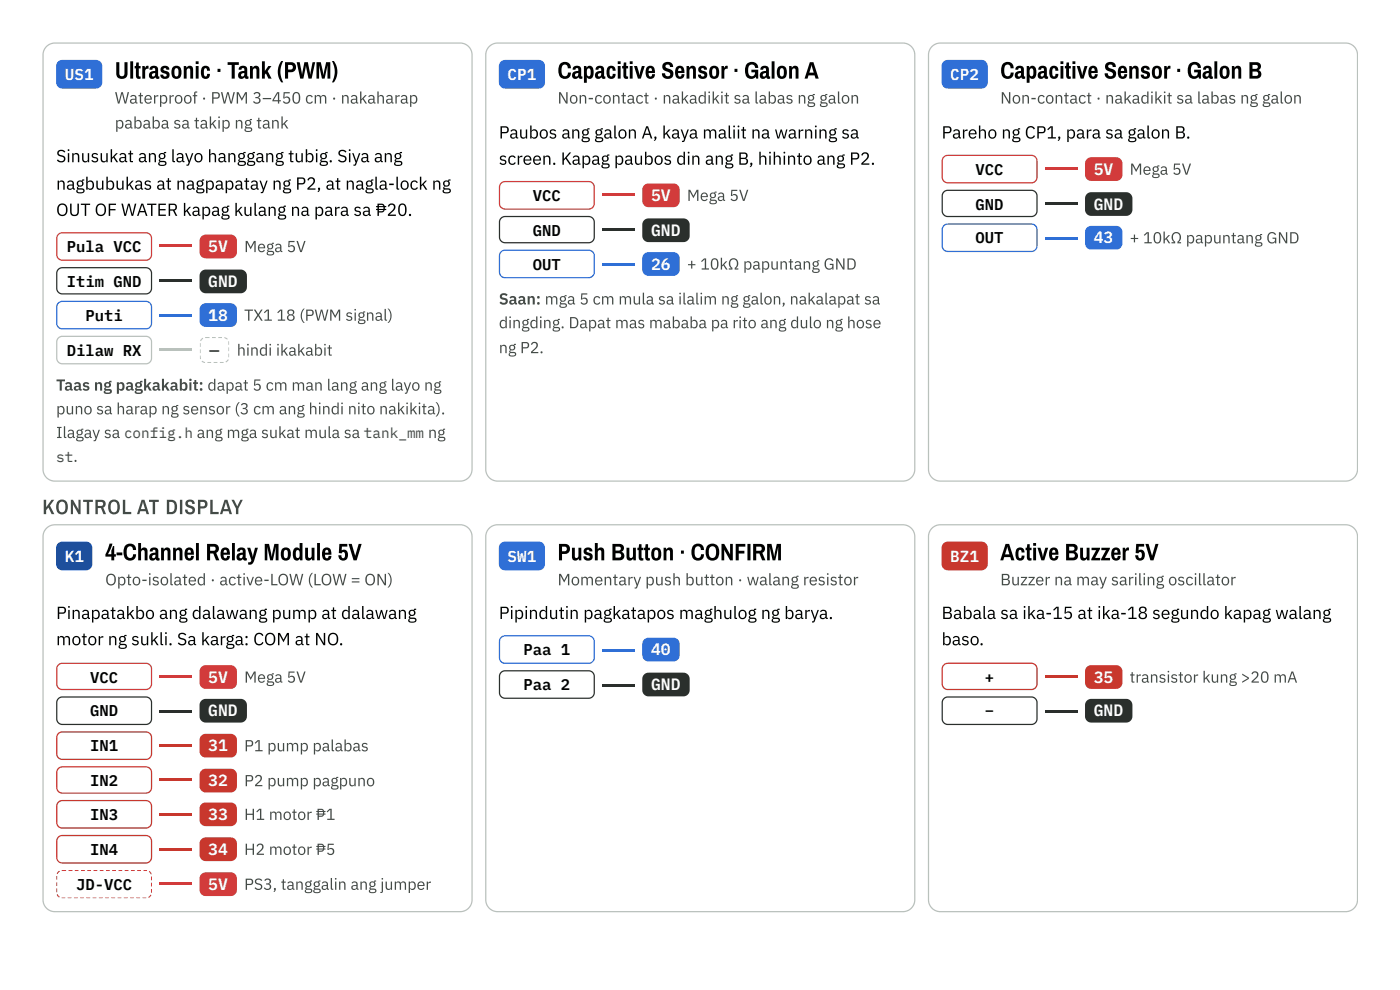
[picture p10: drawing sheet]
<svg xmlns="http://www.w3.org/2000/svg" width="297mm" height="210mm" viewBox="0 0 297 210" stroke-linecap="round" stroke-linejoin="round" font-family="sans-serif">
<path d="M9.9 9.9l.8-.6 .9-.2h86a2.51 2.51 0 0 1 2.5 2.5v87.9a2.51 2.51 0 0 1-2.5 2.5h-86a2.51 2.51 0 0 1-2.5-2.5v-87.9l.2-.9z" fill="none" stroke="#b9c1bc" stroke-width=".26"/>
<path d="M12.3 13.1l.9-.4h7.2a1.32 1.32 0 0 1 1.3 1.3v3.5a1.32 1.32 0 0 1-1.3 1.3h-7.2a1.32 1.32 0 0 1-1.3-1.3v-3.7z" fill="#2f6fd6"/>
<path d="M12.4 49.7l.8-.4h17.8a1.19 1.19 0 0 1 1.1 1.2v3.5a1.19 1.19 0 0 1-1.1 1.2h-17.8a1.19 1.19 0 0 1-1.2-1.2v-3.6z" fill="none" stroke="#d23b3b" stroke-width=".26"/>
<g fill="#d23b3b">
<path d="M33.9 51.9h6.8v.5h-6.8z"/>
<path d="M42.7 50.1l1-.4h5.2a1.32 1.32 0 0 1 1.4 1.4v2.3a1.32 1.32 0 0 1-1.4 1.4h-5.2a1.32 1.32 0 0 1-1.4-1.4v-2.5z"/>
</g>
<path d="M12.4 57.1l.8-.3h17.8a1.19 1.19 0 0 1 1.1 1.1v3.2a1.19 1.19 0 0 1-1.1 1.2h-17.8a1.19 1.19 0 0 1-1.2-1.2v-3.3z" fill="none" stroke="#2a2f2c" stroke-width=".26"/>
<g fill="#2a2f2c">
<path d="M33.9 59.3h6.8v.5h-6.8z"/>
<path d="M42.7 57.5l1-.4h7.4a1.32 1.32 0 0 1 1.3 1.4v2.4a1.32 1.32 0 0 1-1.3 1.3h-7.4a1.32 1.32 0 0 1-1.4-1.3v-2.6z"/>
</g>
<path d="M12.4 64.2l.8-.3h17.8a1.19 1.19 0 0 1 1.1 1.2v3.4a1.19 1.19 0 0 1-1.1 1.2h-17.8a1.19 1.19 0 0 1-1.2-1.2v-3.6z" fill="none" stroke="#2f6fd6" stroke-width=".26"/>
<g fill="#2f6fd6">
<path d="M33.9 66.7h6.8v.5h-6.8z"/>
<path d="M42.7 64.7l1-.4h5.2a1.32 1.32 0 0 1 1.4 1.3v2.4a1.32 1.32 0 0 1-1.4 1.3h-5.2a1.32 1.32 0 0 1-1.4-1.3v-2.6z"/>
</g>
<path d="M12.4 71.7l.8-.4h17.8a1.19 1.19 0 0 1 1.1 1.2v3.4a1.19 1.19 0 0 1-1.1 1.2h-17.8a1.19 1.19 0 0 1-1.2-1.2v-3.6z" fill="none" stroke="#b9c1bc" stroke-width=".26"/>
<g fill="#b9c1bc">
<path d="M33.9 73.8h6.8v.5h-6.8z"/>
<path d="M45 71.4h.8v.3h-.8zM46.3 71.4h.8v.3h-.8zM47.7 71.4h.4l.4 .3-.4 .4-.5-.4zM48.3 72.3l.4-.1zM48.4 72.3h.3zM48.4 72.3h.3zM47.8 72.3h.9zM46.6 72.3h.9zM45.3 72.3h.8zM44 72.3h.8zM42.5 72.3h1zM42.3 72.3h.4zM42.3 72.3h.3zM42.3 72.3h.3zM42.4 71.7l.4-.3 .3 .5-.4 .4-.4-.2zM43.5 71.4h.9v.3h-.9z"/>
<path d="M45 76.2h.8zM46.3 76.2h.8zM47.6 76.2h.9zM48.3 76.2h.4zM48.4 76.2h.3zM48.4 76.2h.3zM47.8 76.6l.5-.4 .4 .2-.2 .4-.4 .2zM46.6 76.7h.8l.1 .3h-.9zM45.3 76.7h.8v.3h-.8zM44 76.7h.8v.3h-.8zM42.9 76.4l.6 .3-.1 .3h-.7l-.2-.2zM42.3 76.2h.4l-.4 .1zM42.3 76.2h.3zM42.3 76.2h.3zM42.3 76.2h.8zM43.5 76.2h.9z"/>
<path d="M47.8 71.4v.3zM47.8 71.4v.3zM47.8 71.4h.3l.4 .3-.4 .4-.3-.3zM48.3 72.4l.4-.2v.9h-.3zM48.4 73.6h.3v.8h-.3zM48.4 75h.3v.8l-.3-.1zM48.3 76.1l.4 .3-.2 .4-.4 .2-.3-.4zM47.8 76.7v.3zM47.8 76.7v.3zM47.8 76.7v.3zM47.8 76.4v.6zM47.8 75.4v.9zM47.8 74.1v.8zM47.8 72.7v.8zM47.8 71.4v1zM47.8 71.4v.3z"/>
<path d="M43.2 71.4v.3zM43.2 71.4v.3zM43.2 71.4v.7zM43.2 72.2v.9zM43.2 73.6v.8zM43.2 75v.8zM43.2 76.1v.9zM43.2 76.7v.3zM43.2 76.7v.3zM43.2 76.7v.3zM42.9 76.4l.3 .2v.4l-.7-.2zM42.3 75.4h.3l.1 .7-.4 .2zM42.3 74.1h.3v.8h-.3zM42.3 72.7l.3 .1v.7h-.3zM42.4 71.7l.4-.3 .3 .5-.4 .5-.4-.3zM43.2 71.4v.3z"/>
</g>
<path d="M103.8 9.9l.8-.6 1-.2h86a2.51 2.51 0 0 1 2.5 2.5v87.9a2.51 2.51 0 0 1-2.5 2.5h-86a2.51 2.51 0 0 1-2.5-2.5v-87.9l.1-.9z" fill="#fff"/>
<path d="M103.8 9.9l.8-.6 1-.2h86a2.51 2.51 0 0 1 2.5 2.5v87.9a2.51 2.51 0 0 1-2.5 2.5h-86a2.51 2.51 0 0 1-2.5-2.5v-87.9l.1-.9z" fill="none" stroke="#b9c1bc" stroke-width=".26"/>
<path d="M106.2 13.1l1-.4h7.1a1.32 1.32 0 0 1 1.3 1.3v3.5a1.32 1.32 0 0 1-1.3 1.3h-7.1a1.32 1.32 0 0 1-1.4-1.3v-3.7z" fill="#2f6fd6"/>
<path d="M106.3 38.8l.9-.3h17.7a1.19 1.19 0 0 1 1.2 1.2v3.4a1.19 1.19 0 0 1-1.2 1.2h-17.7a1.19 1.19 0 0 1-1.2-1.2v-3.6z" fill="none" stroke="#d23b3b" stroke-width=".26"/>
<g fill="#d23b3b">
<path d="M127.8 41h6.9v.5h-6.9z"/>
<path d="M136.6 39.3l1-.4h5.3a1.32 1.32 0 0 1 1.3 1.3v2.4a1.32 1.32 0 0 1-1.3 1.3h-5.3a1.32 1.32 0 0 1-1.3-1.3v-2.6z"/>
</g>
<path d="M106.3 46.3l.9-.4h17.7a1.19 1.19 0 0 1 1.2 1.2v3.2a1.19 1.19 0 0 1-1.2 1.2h-17.7a1.19 1.19 0 0 1-1.2-1.2v-3.4z" fill="none" stroke="#2a2f2c" stroke-width=".26"/>
<g fill="#2a2f2c">
<path d="M127.8 48.4h6.9v.5h-6.9z"/>
<path d="M136.6 46.7l1-.4h7.4a1.32 1.32 0 0 1 1.3 1.3v2.4a1.32 1.32 0 0 1-1.3 1.3h-7.4a1.32 1.32 0 0 1-1.3-1.3v-2.5z"/>
</g>
<path d="M106.3 53.4l.9-.4h17.7a1.19 1.19 0 0 1 1.2 1.2v3.5a1.19 1.19 0 0 1-1.2 1.2h-17.7a1.19 1.19 0 0 1-1.2-1.2v-3.6z" fill="none" stroke="#2f6fd6" stroke-width=".26"/>
<g fill="#2f6fd6">
<path d="M127.8 55.8h6.9v.6h-6.9z"/>
<path d="M136.6 53.8l1-.4h5.3a1.32 1.32 0 0 1 1.3 1.4v2.3a1.32 1.32 0 0 1-1.3 1.4h-5.3a1.32 1.32 0 0 1-1.3-1.4v-2.5z"/>
</g>
<path d="M197.7 9.9l.8-.6 1-.2h86a2.51 2.51 0 0 1 2.5 2.5v87.9a2.51 2.51 0 0 1-2.5 2.5h-86a2.51 2.51 0 0 1-2.5-2.5v-87.9l.2-.9z" fill="#fff"/>
<path d="M197.7 9.9l.8-.6 1-.2h86a2.51 2.51 0 0 1 2.5 2.5v87.9a2.51 2.51 0 0 1-2.5 2.5h-86a2.51 2.51 0 0 1-2.5-2.5v-87.9l.2-.9z" fill="none" stroke="#b9c1bc" stroke-width=".26"/>
<path d="M200.1 13.1l1-.4h7.1a1.32 1.32 0 0 1 1.3 1.3v3.5a1.32 1.32 0 0 1-1.3 1.3h-7.1a1.32 1.32 0 0 1-1.3-1.3v-3.7z" fill="#2f6fd6"/>
<path d="M200.2 33.3l.9-.4h17.7a1.19 1.19 0 0 1 1.2 1.2v3.5a1.19 1.19 0 0 1-1.2 1.2h-17.7a1.19 1.19 0 0 1-1.2-1.2v-3.6z" fill="none" stroke="#d23b3b" stroke-width=".26"/>
<g fill="#d23b3b">
<path d="M221.7 35.5h6.9v.5h-6.9z"/>
<path d="M230.6 33.7l.9-.4h5.3a1.32 1.32 0 0 1 1.3 1.4v2.3a1.32 1.32 0 0 1-1.3 1.4h-5.3a1.32 1.32 0 0 1-1.3-1.4v-2.5z"/>
</g>
<path d="M200.2 40.7l.9-.4h17.7a1.19 1.19 0 0 1 1.2 1.2v3.2a1.19 1.19 0 0 1-1.2 1.2h-17.7a1.19 1.19 0 0 1-1.2-1.2v-3.3z" fill="none" stroke="#2a2f2c" stroke-width=".26"/>
<g fill="#2a2f2c">
<path d="M221.7 42.9h6.9v.5h-6.9z"/>
<path d="M230.6 41.1l.9-.4h7.4a1.32 1.32 0 0 1 1.3 1.4v2.3a1.32 1.32 0 0 1-1.3 1.4h-7.4a1.32 1.32 0 0 1-1.3-1.4v-2.5z"/>
</g>
<path d="M200.2 47.8l.9-.3h17.7a1.19 1.19 0 0 1 1.2 1.2v3.4a1.19 1.19 0 0 1-1.2 1.2h-17.7a1.19 1.19 0 0 1-1.2-1.2v-3.6z" fill="none" stroke="#2f6fd6" stroke-width=".26"/>
<g fill="#2f6fd6">
<path d="M221.7 50.3h6.9v.5h-6.9z"/>
<path d="M230.6 48.3l.9-.4h5.3a1.32 1.32 0 0 1 1.3 1.3v2.4a1.32 1.32 0 0 1-1.3 1.3h-5.3a1.32 1.32 0 0 1-1.3-1.3v-2.6z"/>
</g>
<path d="M9.9 112l.8-.6 .9-.1h86a2.51 2.51 0 0 1 2.5 2.5v77a2.51 2.51 0 0 1-2.5 2.5h-86a2.51 2.51 0 0 1-2.5-2.5v-77l.2-1z" fill="#fff"/>
<path d="M9.9 112l.8-.6 .9-.1h86a2.51 2.51 0 0 1 2.5 2.5v77a2.51 2.51 0 0 1-2.5 2.5h-86a2.51 2.51 0 0 1-2.5-2.5v-77l.2-1z" fill="none" stroke="#b9c1bc" stroke-width=".26"/>
<path d="M12.3 115.2l.8-.4h5.2a1.32 1.32 0 0 1 1.3 1.4v3.4a1.32 1.32 0 0 1-1.3 1.3h-5.1a1.32 1.32 0 0 1-1.3-1.3v-3.6z" fill="#1d4f9c"/>
<path d="M12.4 141l.8-.4h17.8a1.19 1.19 0 0 1 1.1 1.2v3.2a1.19 1.19 0 0 1-1.1 1.2h-17.8a1.19 1.19 0 0 1-1.2-1.2v-3.3z" fill="none" stroke="#d23b3b" stroke-width=".26"/>
<g fill="#d23b3b">
<path d="M33.9 143.1h6.8v.6h-6.8z"/>
<path d="M42.7 141.4l1-.4h5.2a1.32 1.32 0 0 1 1.4 1.3v2.4a1.32 1.32 0 0 1-1.4 1.3h-5.2a1.32 1.32 0 0 1-1.4-1.3v-2.5z"/>
</g>
<path d="M12.4 148.1l.8-.3h17.8a1.19 1.19 0 0 1 1.1 1.2v3.4a1.19 1.19 0 0 1-1.1 1.2h-17.8a1.19 1.19 0 0 1-1.2-1.2v-3.6z" fill="none" stroke="#2a2f2c" stroke-width=".26"/>
<g fill="#2a2f2c">
<path d="M33.9 150.5h6.8v.6h-6.8z"/>
<path d="M42.7 148.6l1-.4h7.4a1.32 1.32 0 0 1 1.3 1.3v2.4a1.32 1.32 0 0 1-1.3 1.3h-7.4a1.32 1.32 0 0 1-1.4-1.3v-2.6z"/>
</g>
<path d="M12.4 155.5l.8-.3h17.8a1.19 1.19 0 0 1 1.1 1.2v3.4a1.19 1.19 0 0 1-1.1 1.2h-17.8a1.19 1.19 0 0 1-1.2-1.2v-3.6z" fill="none" stroke="#c8372d" stroke-width=".26"/>
<g fill="#c8372d">
<path d="M33.9 157.7h6.8v.5h-6.8z"/>
<path d="M42.7 156l1-.4h5.2a1.32 1.32 0 0 1 1.4 1.3v2.4a1.32 1.32 0 0 1-1.4 1.3h-5.2a1.32 1.32 0 0 1-1.4-1.3v-2.6z"/>
</g>
<path d="M12.4 162.9l.8-.3h17.8a1.19 1.19 0 0 1 1.1 1.2v3.2a1.19 1.19 0 0 1-1.1 1.1h-17.8a1.19 1.19 0 0 1-1.2-1.1v-3.4z" fill="none" stroke="#c8372d" stroke-width=".26"/>
<g fill="#c8372d">
<path d="M33.9 165.1h6.8v.5h-6.8z"/>
<path d="M42.7 163.4l1-.4h5.2a1.32 1.32 0 0 1 1.4 1.3v2.4a1.32 1.32 0 0 1-1.4 1.3h-5.2a1.32 1.32 0 0 1-1.4-1.3v-2.6z"/>
</g>
<path d="M12.4 170.1l.8-.4h17.8a1.19 1.19 0 0 1 1.1 1.2v3.5a1.19 1.19 0 0 1-1.1 1.2h-17.8a1.19 1.19 0 0 1-1.2-1.2v-3.6z" fill="none" stroke="#c8372d" stroke-width=".26"/>
<g fill="#c8372d">
<path d="M33.9 172.5h6.8v.5h-6.8z"/>
<path d="M42.7 170.5l1-.4h5.2a1.32 1.32 0 0 1 1.4 1.3v2.4a1.32 1.32 0 0 1-1.4 1.4h-5.2a1.32 1.32 0 0 1-1.4-1.4v-2.5z"/>
</g>
<path d="M12.4 177.5l.8-.4h17.8a1.19 1.19 0 0 1 1.1 1.2v3.5a1.19 1.19 0 0 1-1.1 1.2h-17.8a1.19 1.19 0 0 1-1.2-1.2v-3.6z" fill="none" stroke="#c8372d" stroke-width=".26"/>
<g fill="#c8372d">
<path d="M33.9 179.9h6.8v.5h-6.8z"/>
<path d="M42.7 177.9l1-.4h5.2a1.32 1.32 0 0 1 1.4 1.4v2.3a1.32 1.32 0 0 1-1.4 1.4h-5.2a1.32 1.32 0 0 1-1.4-1.4v-2.5z"/>
</g>
<g fill="#d23b3b">
<path d="M33.9 187.1h6.8v.5h-6.8z"/>
<path d="M42.7 185.3l1-.4h5.2a1.32 1.32 0 0 1 1.4 1.4v2.3a1.32 1.32 0 0 1-1.4 1.4h-5.2a1.32 1.32 0 0 1-1.4-1.4v-2.5z"/>
<path d="M14.6 184.4h.7v.3h-.7zM15.9 184.4h.8v.3h-.8zM17.2 184.4h.8v.3h-.8zM18.5 184.4h.8v.3h-.8zM19.8 184.4h.8v.3h-.8zM21.2 184.4h.8v.3h-.8zM22.5 184.4h.8v.3h-.8zM23.8 184.4h.8v.3h-.8zM25.1 184.4h.8v.3h-.8zM26.5 184.4h.8v.3h-.8zM27.8 184.4h.8v.3h-.8zM29.1 184.4h.8v.3h-.8zM30.4 184.4h.9l-.1 .3h-.8zM31.9 184.4l.3 .4 .1 .4-.4 .1-.4-.4zM32 185.3h.3zM32 185.3h.3zM32 185.3h.3zM31.4 185.3h.9zM30.2 185.3h.8zM28.9 185.3h.8zM27.6 185.3h.8zM26.3 185.3h.8zM25 185.3h.7zM23.6 185.3h.8zM22.3 185.3h.8zM21 185.3h.8zM19.7 185.3h.8zM18.3 185.3h.8zM17 185.3h.8zM15.7 185.3h.8zM14.4 185.3h.8zM13 185.3h.8zM11.9 185.3h.8zM11.9 185.3h.3zM11.9 185.3h.3zM11.9 185.3h.3zM12 184.7l.4-.3 .3 .4-.4 .5-.4-.2zM13 184.4h1v.3h-.9z"/>
<path d="M14.6 189.7h.7zM15.9 189.7h.8zM17.2 189.7h.8zM18.5 189.7h.8zM19.8 189.7h.8zM21.2 189.7h.8zM22.5 189.7h.8zM23.8 189.7h.8zM25.1 189.7h.8zM26.5 189.7h.8zM27.8 189.7h.8zM29.1 189.7h.8zM30.4 189.7h.9zM31.5 189.7h.8zM32 189.7h.3zM32 189.7h.3zM32 189.7h.3zM31.4 190.1l.5-.4 .4 .2-.2 .4-.4 .3zM30.2 190.2h.8v.4h-.8zM28.9 190.2h.8v.4h-.8zM27.6 190.2h.8v.4h-.8zM26.3 190.2h.8v.4h-.8zM25 190.2h.7v.4h-.7zM23.6 190.2h.8v.4h-.8zM22.3 190.2h.8v.4h-.8zM21 190.2h.8v.4h-.8zM19.7 190.2h.8v.4h-.8zM18.3 190.2h.8v.4h-.8zM17 190.2h.8v.4h-.8zM15.7 190.2h.8v.4h-.8zM14.4 190.2h.8v.4h-.8zM13.1 190.2h.7v.4h-.8zM11.9 189.8l.4-.1 .4 .4-.3 .5-.4-.4zM11.9 189.7h.3zM11.9 189.7h.3zM11.9 189.7h.3zM11.9 189.7h.8zM13 189.7h1z"/>
<path d="M31.4 184.4v.3zM31.4 184.4v.3zM31.4 184.4v.3zM31.4 184.4v.3zM31.4 184.4v.3zM31.4 184.4v.3zM31.4 184.4v.3zM31.4 184.4v.3zM31.4 184.4v.3zM31.4 184.4v.3zM31.4 184.4v.3zM31.4 184.4v.3zM31.4 184.4v.3zM31.9 184.4l.4 .6v.2l-.4 .2-.4-.5zM32 185.8h.3v.8h-.3zM32 187.2h.3v.7h-.3zM32 188.5h.3v.8l-.3-.1zM31.9 189.6l.4 .3-.2 .4-.4 .3-.3-.5zM31.4 190.2v.4zM31.4 190.2v.4zM31.4 190.2v.4zM31.4 190.2v.4zM31.4 190.2v.4zM31.4 190.2v.4zM31.4 190.2v.4zM31.4 190.2v.4zM31.4 190.2v.4zM31.4 190.2v.4zM31.4 190.2v.4zM31.4 190.2v.4zM31.4 190.2v.4zM31.4 190.2v.4zM31.4 189.6v1zM31.4 188.4v.8zM31.4 187.1v.7zM31.4 185.7v.8zM31.4 184.4v.9zM31.4 184.4v.3z"/>
<path d="M12.8 184.4v.3zM12.8 184.4v.3zM12.8 184.4v.3zM12.8 184.4v.3zM12.8 184.4v.3zM12.8 184.4v.3zM12.8 184.4v.3zM12.8 184.4v.3zM12.8 184.4v.3zM12.8 184.4v.3zM12.8 184.4v.3zM12.8 184.4v.3zM12.8 184.4v.3zM12.8 184.4v1zM12.8 185.8v.8zM12.8 187.2v.7zM12.8 188.5v.8zM12.8 189.6v1zM12.8 190.2v.4zM12.8 190.2v.4zM12.8 190.2v.4zM12.8 190.2v.4zM12.8 190.2v.4zM12.8 190.2v.4zM12.8 190.2v.4zM12.8 190.2v.4zM12.8 190.2v.4zM12.8 190.2v.4zM12.8 190.2v.4zM12.8 190.2v.4zM12.8 190.2v.4zM12.8 190.2v.4zM11.9 189.8l.4-.2 .4 .5-.3 .5-.4-.4zM11.9 188.4h.3v.8h-.3zM11.9 187.1h.3v.7h-.3zM11.9 185.7h.3v.8h-.3zM12 184.7l.4-.3 .3 .4-.4 .5-.4-.2zM12.8 184.4v.3z"/>
</g>
<path d="M103.8 112l.8-.6 1-.1h86a2.51 2.51 0 0 1 2.5 2.5v77a2.51 2.51 0 0 1-2.5 2.5h-86a2.51 2.51 0 0 1-2.5-2.5v-77l.1-1z" fill="#fff"/>
<path d="M103.8 112l.8-.6 1-.1h86a2.51 2.51 0 0 1 2.5 2.5v77a2.51 2.51 0 0 1-2.5 2.5h-86a2.51 2.51 0 0 1-2.5-2.5v-77l.1-1z" fill="none" stroke="#b9c1bc" stroke-width=".26"/>
<path d="M106.2 115.2l1-.4h7.1a1.32 1.32 0 0 1 1.3 1.4v3.4a1.32 1.32 0 0 1-1.3 1.3h-7.1a1.32 1.32 0 0 1-1.4-1.3v-3.6z" fill="#2f6fd6"/>
<path d="M106.3 135.2l.9-.4h17.7a1.19 1.19 0 0 1 1.2 1.2v3.4a1.19 1.19 0 0 1-1.2 1.2h-17.7a1.19 1.19 0 0 1-1.2-1.2v-3.6z" fill="none" stroke="#2f6fd6" stroke-width=".26"/>
<g fill="#2f6fd6">
<path d="M127.8 137.6h6.9v.5h-6.9z"/>
<path d="M136.6 135.6l1-.4h5.3a1.32 1.32 0 0 1 1.3 1.3v2.4a1.32 1.32 0 0 1-1.3 1.3h-5.3a1.32 1.32 0 0 1-1.3-1.3v-2.5z"/>
</g>
<path d="M106.3 142.6l.9-.4h17.7a1.19 1.19 0 0 1 1.2 1.2v3.4a1.19 1.19 0 0 1-1.2 1.2h-17.7a1.19 1.19 0 0 1-1.2-1.2v-3.6z" fill="none" stroke="#2a2f2c" stroke-width=".26"/>
<g fill="#2a2f2c">
<path d="M127.8 145h6.9v.5h-6.9z"/>
<path d="M136.6 143l1-.4h7.4a1.32 1.32 0 0 1 1.3 1.3v2.4a1.32 1.32 0 0 1-1.3 1.3h-7.4a1.32 1.32 0 0 1-1.3-1.3v-2.5z"/>
</g>
<path d="M197.7 112l.8-.6 1-.1h86a2.51 2.51 0 0 1 2.5 2.5v77a2.51 2.51 0 0 1-2.5 2.5h-86a2.51 2.51 0 0 1-2.5-2.5v-77l.2-1z" fill="#fff"/>
<path d="M197.7 112l.8-.6 1-.1h86a2.51 2.51 0 0 1 2.5 2.5v77a2.51 2.51 0 0 1-2.5 2.5h-86a2.51 2.51 0 0 1-2.5-2.5v-77l.2-1z" fill="none" stroke="#b9c1bc" stroke-width=".26"/>
<path d="M200.1 115.2l1-.4h7.1a1.32 1.32 0 0 1 1.3 1.4v3.4a1.32 1.32 0 0 1-1.3 1.3h-7.1a1.32 1.32 0 0 1-1.3-1.3v-3.6z" fill="#c8372d"/>
<path d="M200.2 141l.9-.4h17.7a1.19 1.19 0 0 1 1.2 1.2v3.2a1.19 1.19 0 0 1-1.2 1.2h-17.7a1.19 1.19 0 0 1-1.2-1.2v-3.3z" fill="none" stroke="#c8372d" stroke-width=".26"/>
<g fill="#c8372d">
<path d="M221.7 143.1h6.9v.6h-6.9z"/>
<path d="M230.6 141.4l.9-.4h5.3a1.32 1.32 0 0 1 1.3 1.3v2.4a1.32 1.32 0 0 1-1.3 1.3h-5.3a1.32 1.32 0 0 1-1.3-1.3v-2.5z"/>
</g>
<path d="M200.2 148.1l.9-.3h17.7a1.19 1.19 0 0 1 1.2 1.2v3.4a1.19 1.19 0 0 1-1.2 1.2h-17.7a1.19 1.19 0 0 1-1.2-1.2v-3.6z" fill="none" stroke="#2a2f2c" stroke-width=".26"/>
<g fill="#2a2f2c">
<path d="M221.7 150.5h6.9v.6h-6.9z"/>
<path d="M230.6 148.6l.9-.4h7.4a1.32 1.32 0 0 1 1.3 1.3v2.4a1.32 1.32 0 0 1-1.3 1.3h-7.4a1.32 1.32 0 0 1-1.3-1.3v-2.6z"/>
</g>
<g font-size="5.1">
<text x="24.4" y="16.7">Ultrasonic · Tank (PWM)</text>
<text x="118.3" y="16.7">Capacitive Sensor · Galon A</text>
<text x="212.2" y="16.7">Capacitive Sensor · Galon B</text>
<text x="22.3" y="118.8">4-Channel Relay Module 5V</text>
<text x="118.3" y="118.8">Push Button · CONFIRM</text>
<text x="212.2" y="118.8">Active Buzzer 5V</text>
</g>
<text font-size="4.4" fill="#444b47" x="9" y="109">KONTROL AT DISPLAY</text>
<g font-size="3.7">
<text x="105.8" y="29.4">Paubos ang galon A, kaya maliit na warning sa</text>
<text x="199.8" y="29.4">Pareho ng CP1, para sa galon B.</text>
<text x="11.9" y="34.4">Sinusukat ang layo hanggang tubig. Siya ang</text>
<text x="105.8" y="34.9">screen. Kapag paubos din ang B, hihinto ang P2.</text>
<text x="11.9" y="40.2">nagbubukas at nagpapatay ng P2, at nagla-lock ng</text>
<text x="11.9" y="45.8">OUT OF WATER kapag kulang na para sa ₱20.</text>
<text x="11.9" y="131.2">Pinapatakbo ang dalawang pump at dalawang</text>
<text x="105.8" y="131.2">Pipindutin pagkatapos maghulog ng barya.</text>
<text x="199.8" y="131.2">Babala sa ika-15 at ika-18 segundo kapag walang</text>
<text x="11.9" y="136.8">motor ng sukli. Sa karga: COM at NO.</text>
<text x="199.8" y="136.8">baso.</text>
</g>
<g font-size="3.5" fill="#444b47">
<text x="24.4" y="22">Waterproof · PWM 3–450 cm · nakaharap</text>
<text x="118.3" y="22">Non-contact · nakadikit sa labas ng galon</text>
<text x="212.2" y="22">Non-contact · nakadikit sa labas ng galon</text>
<text x="24.4" y="27.3">pababa sa takip ng tank</text>
<text x="44.5" y="75.4">—</text>
<text x="22.3" y="124.1">Opto-isolated · active-LOW (LOW = ON)</text>
<text x="118.3" y="124.1">Momentary push button · walang resistor</text>
<text x="212.2" y="124.1">Buzzer na may sariling oscillator</text>
</g>
<g font-size="3.5" fill="#fff">
<text x="232.1" y="37">5V</text>
<text x="138.1" y="42.6">5V</text>
<text x="232.1" y="44.5">GND</text>
<text x="44.2" y="53.4">5V</text>
<text x="138.1" y="50">GND</text>
<text x="232.1" y="51.6">43</text>
<text x="138.1" y="57.2">26</text>
<text x="44.2" y="60.9">GND</text>
<text x="44.2" y="68">18</text>
<text x="138.1" y="138.9">40</text>
<text x="44.2" y="144.7">5V</text>
<text x="138.1" y="146.3">GND</text>
<text x="232.1" y="144.7">35</text>
<text x="44.2" y="151.9">GND</text>
<text x="232.1" y="151.9">GND</text>
<text x="44.2" y="159.3">31</text>
<text x="44.2" y="166.7">32</text>
<text x="44.2" y="173.8">33</text>
<text x="44.2" y="181.2">34</text>
<text x="44.2" y="188.6">5V</text>
</g>
<g font-size="3.4" fill="#fff">
<text x="13.8" y="16.9">US1</text>
<text x="107.7" y="16.9">CP1</text>
<text x="201.6" y="16.9">CP2</text>
<text x="13.8" y="119.1">K1</text>
<text x="107.7" y="119.1">SW1</text>
<text x="201.6" y="119.1">BZ1</text>
</g>
<g font-size="3.4" fill="#444b47">
<text x="239.7" y="37">Mega 5V</text>
<text x="145.7" y="42.6">Mega 5V</text>
<text x="51.8" y="53.4">Mega 5V</text>
<text x="239.7" y="51.6">+ 10kΩ papuntang GND</text>
<text x="145.7" y="57.2">+ 10kΩ papuntang GND</text>
<text x="105.8" y="64.6">Saan: mga 5 cm mula sa ilalim ng galon, nakalapat sa</text>
<text x="51.8" y="68">TX1</text>
<text x="58.6" y="68">18 (PWM signal)</text>
<text x="105.8" y="69.6">dingding. Dapat mas mababa pa rito ang dulo ng hose</text>
<text x="50.3" y="75.4">hindi ikakabit</text>
<text x="105.8" y="74.9">ng P2.</text>
<text x="11.9" y="82.8">Taas ng pagkakabit: dapat 5 cm man lang ang layo ng</text>
<text x="11.9" y="87.8">puno sa harap ng sensor (3 cm ang hindi nito nakikita).</text>
<text x="11.9" y="92.9">Ilagay sa config.h ang mga sukat mula sa tank_mm ng</text>
<text x="51.8" y="144.7">Mega 5V</text>
<text x="239.7" y="144.7">transistor kung &gt;20 mA</text>
<text x="51.8" y="159.3">P1 pump palabas</text>
<text x="51.8" y="166.7">P2 pump pagpuno</text>
<text x="51.8" y="173.8">H1 motor ₱1</text>
<text x="51.8" y="181.2">H2 motor ₱5</text>
<text x="51.8" y="188.6">PS3, tanggalin ang jumper</text>
</g>
<g font-size="3.3">
<text x="207" y="37">VCC</text>
<text x="113.1" y="42.6">VCC</text>
<text x="207" y="44.5">GND</text>
<text x="14.2" y="53.4">Pula VCC</text>
<text x="113.1" y="50">GND</text>
<text x="207" y="51.6">OUT</text>
<text x="113.1" y="57.2">OUT</text>
<text x="14.2" y="60.9">Itim GND</text>
<text x="18.1" y="68">Puti</text>
<text x="14.2" y="75.4">Dilaw RX</text>
<text x="111.1" y="138.9">Paa 1</text>
<text x="19.1" y="144.7">VCC</text>
<text x="111.1" y="146.3">Paa 2</text>
<text x="209" y="144.7">+</text>
<text x="19.1" y="151.9">GND</text>
<text x="209" y="151.9">−</text>
<text x="19.1" y="159.3">IN1</text>
<text x="19.1" y="166.7">IN2</text>
<text x="19.1" y="173.8">IN3</text>
<text x="19.1" y="181.2">IN4</text>
<text x="16.2" y="188.6">JD-VCC</text>
</g>
<text font-size="3" fill="#444b47" x="11.9" y="97.9">st.</text>
</svg>
